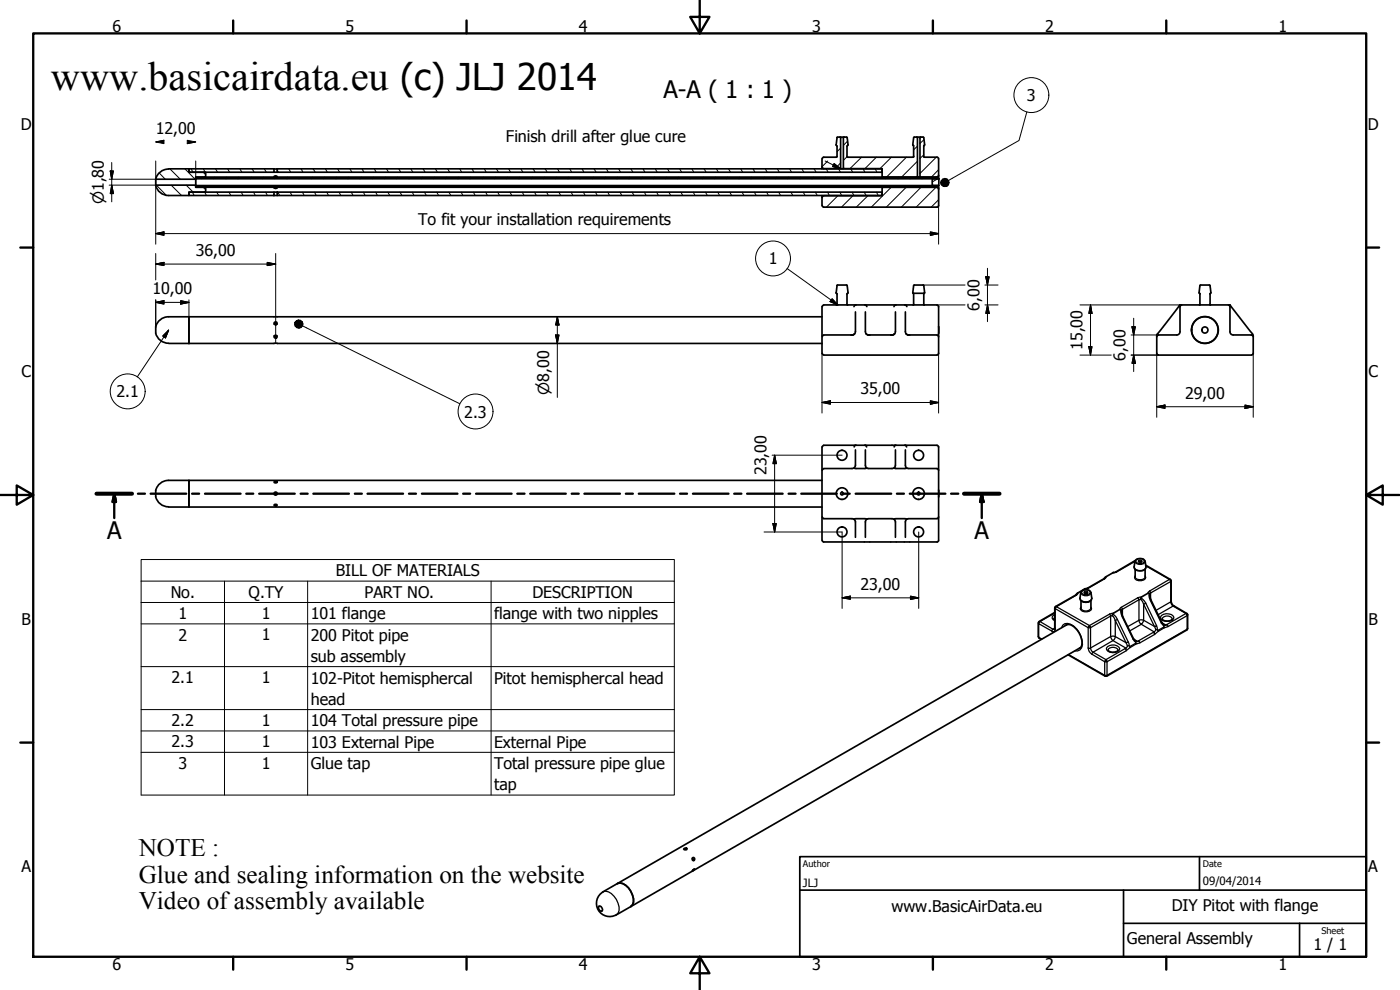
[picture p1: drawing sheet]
<svg xmlns="http://www.w3.org/2000/svg" width="420mm" height="297mm" viewBox="0 0 420 297" stroke-linecap="round" stroke-linejoin="round" font-family="sans-serif">
<!-- layer: Visibile (ISO) -->
<g fill="none" stroke="#000" stroke-width=".51">
<path d="M46.7 55.6a4 4 0 0 0 3.9 3.1M46.7 53.8v1.7h12v.7h3v1.4h-5v1.1h-6.1M50.6 50.7a4 4 0 0 0-3.9 3.1M50.6 50.7h6.1v1h5v1.4h-3v.7h-12M56.7 50.7h25.5v1h-25.5zM56.7 57.6h25.5v1.1h-25.5zM58.7 55.7h223v.5h-223zM58.7 53.1h223v.5h-223zM58.7 53.8v1.7M82.2 57.6h1M82.2 58.7h1M82.2 50.7h1"/>
<path d="M82.2 51.7h1M82.2 56.2l.5 .4 .5-.4M82.2 53.1l.5-.3 .5 .3M82.3 52.9l.4 .2 .4-.2M82.3 56.4a.46 .46 0 0 1 .4-.2 .46 .46 0 0 1 .4 .2M83.2 50.7h181.5v1h-181.5zM83.2 57.6h181.5v1.1h-181.5zM246.7 47.7v3M246.7 58.7v2.9M250.9 43.4l.3 .5v3.1l-.2 .2M251 47.2h-3.8l-.4 .4M251.2 41.3l-.2 2.1"/>
<path d="M251.4 41.1l-.3 .2M251.4 41.1h2.6l.3 .2 .2 2.1-.3 .5v3l.2 .3M252.1 41.1l.2 .3M252.3 41.4v9.2h-5.1l-.4-.5M252.3 50.6h.8M253.1 41.4v9.2h11.6v2.5h10.6v-11.7M253.3 41.1l-.2 .3M275.1 41.1l.2 .3M275.3 53.1h.4M275.8 53.1h.3M276.1 41.4v11.7h5.1M276.3 41.1l-.2 .3"/>
<path d="M277 41.1l.2 .2 .3 2.1-.3 .3v3.3M277.1 41.1h-2.7l-.2 .2-.3 2.1 .3 .3v3.4l-.2 .1h-19.6M277.2 46.9l.2 .3M277.4 47.2h3.8l.4 .2 .1 5.7M279.8 53.6h1.9v2.1h-1.9zM281.2 56.2l.5 .5M281.2 56.2h-16.5v2.5h-17.5l-.4 .5M281.7 56.2v5.5l-.5 .5h-34l-.4-.5M281.7 52.6l-.5 .5M46.7 98.1a3.9 3.9 0 0 0 3.9 4.9M50.6 95a4 4 0 0 0-3.9 3.1M50.6 95h196.1"/>
<path d="M56.7 95v8M82.3 97.3l.4-.2 .4 .2M82.4 96.7h.7v.6h-.7zM246.7 92v14M247.2 91.5h9.7M247.2 91.6l-.4 .4M250.9 87.8l.1 .2M251.1 88l.1 .2M251.2 88.2v3.1l-.2 .3M251.2 85.7l-.2 2.1M251.4 85.5l-.3 .2M251.4 85.5l2.8 .1 .3 2.2-.1 .2"/>
<path d="M254.2 88.2v3.1l.2 .3M254.3 88l-.1 .2M256.7 93.6v6.3l-.6 .5-.8 .1M256.9 91.5l-.4 .1-.2 .4M256.9 91.5h2.7M259.6 91.5h9.3M259.6 91.5l.4 .1 .2 .4M259.7 93.6v5.9l.4 .8M268.7 93.6v5.9l-.3 .8-.5 .2-7.7-.1M268.9 91.5l-.4 .1-.2 .4M268.9 91.5h2.7M271.6 91.5h9.6"/>
<path d="M271.6 91.5l.4 .1 .2 .4M271.7 93.6v5.9l.4 .8M274.1 88h3.2M274.2 88l.1 3.3-.3 .3M277 85.5l.2 .2 .3 2.1-.2 .3M277.1 85.5l-2.8 .1-.4 2.2 .3 .3M277.2 91.3l.2 .3M277.2 88v3.3M281.2 91.6l.5 .4M281.7 92v14l-.5 .5M281.7 98v2M354 91.6h15.2"/>
<path d="M354 91.6l-6.8 8.8v5.6l.4 .5M354 91.6l-.1 .4M354.1 92v7.5a.99 .99 0 0 1-1 1l-5.5 .1-.4 .4M354.6 91.6l-.5 .4M360 88l.2 .2M360.1 88.2l.1 3.1-.3 .3M360.3 85.5h2.7M360.3 85.5l-.2 .2-.2 2.1 .1 .2M362.9 85.5l.3 .2 .2 2.1-.1 .2M363.1 91.3l.2 .3M363.2 88.2v3.1M363.2 88l-.1 .2"/>
<path d="M368.6 91.6l.5 .4M369.1 92v7.5a.99 .99 0 0 0 1 1h5.6l.4 .5M369.2 91.6l6.8 8.8M369.2 91.6l.1 .4M50.6 103h196.1M82.3 100.8l.4 .2 .4-.2M82.4 100.7h.7v.6h-.7zM246.8 106l.4 .5M247.2 106.5h34M255.7 100.5h-8.5l-.4 .5M272.2 100.4l9 .1 .5 .5M347.6 100.3l-.4 .1"/>
<path d="M347.6 106.5h28M376.1 100.7v5.3l-.5 .5M246.7 134.1v28M256.7 135v4.6l-.4 .8 .6 .2 3.3-.2-.5-.8v-4.6M256.9 133.6h-9.7l-.4 .5M256.9 133.6l-.4 .1-.2 .4M256.9 133.6h2.7M259.6 133.6l.5 .5M259.6 133.6h12M268.7 135v4.6l-.4 .8 .6 .2 3.3-.2-.5-.8v-4.6M268.9 133.6l-.4 .1-.1 .4M271.6 133.6h9.6l.5 .5"/>
<path d="M271.6 133.6l.5 .5M281.7 134.1v28l-.2 .4-34.3 .1-.4-.5M50.6 144.1a4 4 0 0 0-4 4 4 4 0 0 0 4 4M50.6 144.1h6.1v8h-6.1M82.4 151.4h.7l.1 .2-.1 .2h-.7zM82.4 144.4h.7l.1 .2-.1 .2h-.7zM82.4 147.8h.7v.6h-.7zM246.7 144.1h-190v8h190M246.8 155.1l.4 .5M247.2 155.6h8.5l.5 .2M256.2 140.4l-.5 .2h-8.5l-.4 .5M260.1 140.4l.6 .2h7l.5-.2"/>
<path d="M260.1 155.8l.6-.2h7l.5 .2M260.2 155.8h-3.9l.4 .8v4.6M260.2 155.8l-.5 .8v4.6M272.2 140.4l.5 .2h8.5l.5 .5M272.2 155.8h-3.9l.4 .8v4.6M272.2 155.8l-.5 .8v4.6M281.2 155.6h-8.5l-.5 .2M281.7 147.1v2M281.7 155.1l-.5 .5M324.4 177.8l-.3 1.7M325.4 176.8l-1.9 1.1M327.4 177.8l.3 1.7"/>
<path d="M333.9 171.9l-1.9 1.1M340.6 168.4l-.2 1.7M340.7 170.8v2.3M343.7 170.8v2.3M343.7 168.4l.2 1.7M344.6 178l-2 1.1M320.3 187.4l-135 77.7a2.97 2.97 0 0 1 3.3 1.3 5.4 5.4 0 0 1 1.2 5.1l-.5 .5 135-77.7M324.4 180.2v2.3M327.4 180.2v2.3M336 182.9l-1.9 1.1M205.4 254.6l.7-.1 .1 .2a.64 .64 0 0 1-1 0zM207.8 257.5v.5"/>
<path d="M208 257.3l.5 .2v.4l-.5 .3-.2-.3zM208 261l.5-.3-.7 .7z"/>
<circle cx="361.6" cy="99" r="4"/>
<circle cx="361.6" cy="99" r=".92"/>
<circle cx="252.7" cy="136.6" r="1.49"/>
<circle cx="275.7" cy="136.6" r="1.49"/>
<circle cx="252.7" cy="159.6" r="1.49"/>
<circle cx="252.7" cy="148.1" r="1.75"/>
<circle cx="252.7" cy="148.1" r=".41"/>
<circle cx="275.7" cy="159.6" r="1.49"/>
<circle cx="275.7" cy="148.1" r="1.75"/>
<circle cx="275.7" cy="148.1" r=".41"/>
</g>
<g fill="#000">
<circle cx="264.7" cy="53.1" r=".25"/>
<circle cx="264.7" cy="56.2" r=".25"/>
<circle cx="260.7" cy="100.5" r=".25"/>
<circle cx="272.7" cy="100.5" r=".25"/>
<circle cx="375.6" cy="100.5" r=".25"/>
</g>
<!-- layer: Visibile sottile (ISO) -->
<g fill="none" stroke="#000" stroke-width=".38">
<path d="M322.8 178.5h.3M323.1 178.5l-6 3.5 9.9 5.7 6-3.4M323.5 177.9l-.4 .6M324.1 179.5a1.97 1.97 0 0 0 1.8 1.1 1.97 1.97 0 0 0 1.8-1.1M324.4 177.8a1.67 1.67 0 0 0 1.5 1 1.67 1.67 0 0 0 1.5-1M324.9 177.2a1.43 1.43 0 0 1 2.3 .7 1.74 1.74 0 0 1-2.6 0zM325.4 177.5l.5-.2 .6 .4a.73 .73 0 0 1-1.2 0zM325.5 177.8l.4-.1 .4 .1M326.3 176.5h.3M326.6 176.5l-1.2 .3M331.3 173.7h.2M331.5 173.7l-4.9 2.8"/>
<path d="M332 173l-.5 .7M334.8 171.6h.3M335.1 171.6l-1.2 .3M340.4 170.1a1.67 1.67 0 0 0 2.2 1.1l1.2-.6 .1-.5M340.6 168.4a1.67 1.67 0 0 0 1.5 1 1.67 1.67 0 0 0 1.6-1M340.6 168.5l-5.5 3.1M340.7 173.1a1.72 1.72 0 0 0 3 0M340.7 172.8l-.2 .4a1.86 1.86 0 0 0 1.7 1.1 1.86 1.86 0 0 0 1.7-1.1l-.2-.4M340.9 168.1a1.77 1.77 0 0 1 2.5 0v.4a1.62 1.62 0 0 1-2.5 0zM341.4 179.4l.4 .5M341.4 179.4l-4.9 2.8M341.6 168.3l.5-.3 .7 .3-.7 .4z"/>
<path d="M341.8 168.5l.3-.2 .5 .2M341.8 179.9l.5-.1 .9 1.5M341.8 179.9l-4.9 2.9M341.8 179.9v6.2M342.4 179.4l1.5 1.6M342.6 179.1l-1.2 .3M343.9 169.8l7.1 4-6 3.5M344.9 178v1.4l.3 .8 .2-.1M345 177.3l-.4 .7M345 177.3l.3 .6M345.3 177.9l6-3.4v6.1M345.3 177.9l-.2 .6"/>
<path d="M345.3 177.9v1.9M351.2 173.8h-.2l.3 .7 .2-.2M311.6 191l.2 .4M311.8 186.5h.3l-.4 .6-.1-.2M315.7 189.3l-4-2.2v4.1l1 .6M316.5 188.8h-.5l-.3 .5M316.5 184.4l-.7 .7 .2 .8 .5 .3M316.5 185.2l-.3 .5M316.5 183.9l-4.4 2.6 3.9 2.3 .5-.3M316.5 188.5l.2 .3M316.7 188.8v-6.2l9.9 5.7v6.1M316.7 188.8l-.3 .7-.7-.2"/>
<path d="M316.8 182h.3l-.4 .6-.2-.2M318.6 188.3a1.75 1.75 0 0 1 2.7-1 6.5 6.5 0 0 1 3.3 7.1l-.5 .6-.7 .3h-.8M320 187.5l-.3 .2M324 194.5l-.3 .1M324.4 182.2l-.2 .4a1.98 1.98 0 0 0 3.4 0l-.2-.4M324.4 182.5a1.72 1.72 0 0 0 3 0M324.7 180.4a2.2 2.2 0 0 0 2.5 0M326.6 194.4a2.23 2.23 0 0 0 1.1 1.9M326.6 194.4h.7l.4 1 .3 .3M326.7 187.9l.3-.2 .3 .6h-.7zM327.7 196.3l3.8 2.3v4l-10.8-6.2M328 195.7l-.3 .6"/>
<path d="M331.9 197.9l.3 .7h-.7zM332.4 194a2.49 2.49 0 0 1 3.6 .6 2.32 2.32 0 0 1-3.9 .3l-.1-.4zM332.5 195.1a1.72 1.72 0 0 1 3 0M333 184.3l.3 .5M333.3 184.8l.5-.1 .9 1.5M333.3 191h1.4l-.1 .4-.6 .8zM333.3 184.8l-6 3.5v6.1l6-3.4M333.3 184.8v6.2M333.9 184.3l.6 .3 .8 1.3M334.1 184l-1.1 .3M334.7 186.2l3.2 6.6-3.2-1.8zM335.3 185.9l-.6 .3"/>
<path d="M335.3 185.9l3.3 6.7M336.4 182.9l.1 1.4 .3 .8 .1-.1M336.5 182.2l-.5 .7M336.5 182.2l.4 .6M336.8 185.1l3.2 6.7M336.9 182.8l-.4 .6M336.9 182.8v1.9M337.6 194.6l-5.7 3.3-3.9-2.2M337.9 194.5l.4-.7 .8 .2 .1 .3-1.2 .9-.4-.6M337.9 194.5l-3.9-2.3-6 3.5M337.9 194.5l-.3 .1M338 195.2l-5.8 3.4"/>
<path d="M338.3 193.8l-.4-1 .7-.2 .3 1.2M339.1 189.3l3.4-2 3.9 2.3M340 191.8l.8 .9M340.2 191.6l-.2 .2M340.2 191.8l1.2 .7M340.8 192.4v.3M340.8 193l-1.7 1M340.9 192.5l.8-.2 .4 .6-1.2 .4-.1-.6M340.9 193.3l-1.7 1M341.8 186.1h1.4M341.8 186.1l.3 .9 .4 .3 .7-1.2M341.8 186.1l-3.3 1.9"/>
<path d="M343.2 181.3l3.3 6.6-3.3-1.8M343.2 181.3v4.8M343.9 181l-.7 .3M343.9 181l3.2 6.7M345.2 180.2l3.3 6.7M346.1 189.7l-4.4 2.6M346.5 190.4l-4.4 2.5M346.8 188.9h.5l.4 .5-1.2 1-.4-.7zM346.8 188.9l-.3-1 .6-.2 .2 1.2M347.5 184.5l4.5-2.7 3.9 2.3-5.7 3.3M348.5 186.9l.7 .9M348.6 184.6a2.62 2.62 0 0 1 3.7 .6 1.7 1.7 0 0 1-2.1 1.2 1.51 1.51 0 0 1-1.9-1.3z"/>
<path d="M348.7 186.7l-.2 .2M348.7 186.9l1.2 .7M348.8 185.7a1.67 1.67 0 0 1 1.5-.9 1.67 1.67 0 0 1 1.5 .9M349.2 187.5v.3M349.3 188.1l-1.7 1M349.4 187.6h.5M349.4 188.4l-1.7 1M350.2 187.4l.3 .6-1.1 .4-.2-.6M350.2 187.4l-.3 .2M351.3 180.6a1.1 1.1 0 0 0 1 1.2M351.3 180.6l-4.3 2.5M351.5 180.4l-.2 .2"/>
<path d="M356.2 184.1h-.3l.4 .6M356.3 184.7v4.1l-24.1 13.8v-4M356.3 184.7l-5.8 3.3M356.4 188.6l-.2 .4M356.4 184.5l-.1 .2M331.7 202.9l-.2-.3h.7v.3M181 267.6a2.9 2.9 0 0 1 3.3 1.3 5.2 5.2 0 0 1 1.2 5.1l-.5 .5"/>
</g>
<g fill="none" stroke="#000" stroke-width=".51">
<path d="M323.5 177.9l-.7 .6-6.1 3.6-.2 6.7M324.1 179.5a1.91 1.91 0 0 0 1.8 1.2 1.91 1.91 0 0 0 1.8-1.2M324.4 177.8a1.75 1.75 0 0 1 3 0M325.5 177.8l.4 .2 .4-.2M332 173l-.7 .7-5 2.8-.9 .3M340.4 170.1a1.91 1.91 0 0 0 1.7 1.2 1.91 1.91 0 0 0 1.8-1.2M340.6 168.4a1.82 1.82 0 0 1 3.1 0M340.7 168.2l-5.9 3.4-.9 .3M341.8 168.5h.8M342.6 179.1l-.3 .7M343.9 169.6l7.5 4.4 .1 6.4 .2 .8 .3 .4 4.2 2.5 .2 .4M344.6 178l.5 .2"/>
<path d="M345.1 178.5l.3 1.6 3.3 6.6 .7 .9M311.6 186.9v4.1M311.7 191l.2 .4M311.8 191.4l.7 .4M311.9 186.5l-.2 .4M316.2 185.7l.3 .3M316.5 183.8l-4.7 2.7M320 187.5l.3-.1a4.7 4.7 0 0 1 4.2 4l.2 .7a2.3 2.3 0 0 1-.7 2.4M320.5 196.5l11.2 6.4M332.5 195.1a2.07 2.07 0 0 0 3 0M334.1 184l-.3 .7M336 182.9l.5 .2"/>
<path d="M336.5 183.4l.4 1.6 3.3 6.6 .7 .9M348.8 185.7a2.07 2.07 0 0 0 3 0M356.4 184.5v4l-.2 .5-24 13.9M331.6 202.8h.5M179.7 271.9l.3-.1a1.19 1.19 0 0 1 .7 1.6 .97 .97 0 0 1-1-.4 .97 .97 0 0 1 0-1.1zM181 267.6l4.3-2.5a2.97 2.97 0 0 1 3.3 1.3 5.4 5.4 0 0 1 1.2 5.1l-.5 .5-4.3 2.5M181 267.6a4 4 0 0 0-1.5 5.4 4 4 0 0 0 5.5 1.5"/>
</g>
<g fill="#000">
<circle cx="340.9" cy="192.5" r=".25"/>
<circle cx="349.4" cy="187.6" r=".25"/>
</g>
<!-- layer: Linea di sezione (ISO) -->
<g fill="none" stroke="#000" stroke-width=".7">
<path d="M29 148.1h10.6M34.3 148.1l.5 2.5h-1zM34.3 148.1v7.3M41.4 148.1h2.1M45.2 148.1h10.7M57.7 148.1h2.1M61.5 148.1h10.7M73.9 148.1h2.1M77.8 148.1h10.7M90.2 148.1h2.1M94 148.1h10.7M106.5 148.1h2.1"/>
<path d="M110.3 148.1h10.7M122.7 148.1h2.1M126.6 148.1h10.7M139 148.1h2.1M142.9 148.1h10.6M155.3 148.1h2.1M159.1 148.1h10.7M171.6 148.1h2.1M175.4 148.1h10.7M187.8 148.1h2.1M191.7 148.1h10.7M204.1 148.1h2.1"/>
<path d="M208 148.1h10.6M220.3 148.1h2.2M224.2 148.1h10.7M236.7 148.1h2.1M240.5 148.1h10.6M252.9 148.1h2.1M256.8 148.1h10.7M269.2 148.1h2.1M273 148.1h10.7M285.4 148.1h2.2M289.3 148.1h10.7M294.6 148.1l.5 2.5h-1z"/>
<path d="M294.6 148.1v7.3"/>
</g>
<path d="M29 148.1h10.6M289.3 148.1h10.7" fill="none" stroke="#000" stroke-width="1.2"/>
<path d="M34.3 148.1l.5 2.5zM34.3 148.1l.5 2.5h-1zM294.6 148.1l.5 2.5zM294.6 148.1l.5 2.5h-1z" fill="#000" stroke="#000" stroke-width=".7"/>
<!-- layer: Simbolo (ISO) -->
<g fill="none" stroke="#000" stroke-width=".3">
<path d="M308.2 33.6l-2.4 8.5-21.1 12.1M247.6 48.3l4.7 2.3M250.3 49.1l2 1.5-2.4-.6zM50.6 99l-9.4 14.1M90.8 97.8l47.2 23.3M236.2 80.6l15.3 10.9M249.7 89.6l1.8 1.9-2.4-1zM48.8 100.8l1.8-1.8-.9 2.4zM42.4 174.4v-6.5h160v6.5M42.4 174.4h160v6.4M42.4 174.4v64.2h160v-57.8M67.4 174.4v64.2"/>
<path d="M92.3 174.4v64.2M147.4 174.4v64.2M42.4 180.8h160M42.4 187.2h160M42.4 200h160M42.4 212.9h160M42.4 219.3h160M42.4 225.7h160"/>
<circle cx="309.5" cy="28.5" r="5.2"/>
<circle cx="232" cy="77.6" r="5.2"/>
<circle cx="38.3" cy="117.4" r="5.2"/>
<circle cx="142.7" cy="123.5" r="5.2"/>
</g>
<!-- layer: Bordo (ISO) -->
<g fill="none" stroke="#000" stroke-width=".7">
<path d="M10 10h400v277.1h-400zM70 6.1v3.9M140 6.1v3.9M210 0v10l-2.9-4.9h5.8l-2.9 4.9M280 6.1v3.9M350 6.1v3.9M6.1 74.3h3.9M410 74.3h3.9M0 148.5h10l-5-2.8v5.7l5-2.9M410 148.5l5 2.9v-5.7l-5 2.8h10M6.1 222.8h3.9M410 222.8h3.9"/>
<path d="M70 287.1v3.8M140 287.1v3.8M210 287.1l2.9 4.9h-5.8l2.9-4.9v9.9M280 287.1v3.8M350 287.1v3.8"/>
</g>
<!-- layer: Titolo (ISO) -->
<path d="M240 257h170v30.1h-170zM360 257v10.1M240 267.1h170M337.2 277h72.8M337.2 267.1v20M390 277v10.1" fill="none" stroke="#000" stroke-width=".51"/>
<!-- layer: Tratteggio (ISO) -->
<g fill="none" stroke="#000" stroke-width=".3">
<path d="M46.9 55.5l3 3.1M47.8 51.9l1.8 1.9M51 50.7l3.1 3.1M51.4 55.5l3.1 3.2M55.5 50.7l3 3.1M55.9 55.5l2.1 2.1M57.3 50.7l.6 1M57.7 57.6l.6 1.1M59.3 55.7l-.3 .5M60.7 53.1l-.2 .5M61 56.2l.7 .7M61 51.7l.7 .7"/>
<path d="M61 50.7l.6 1M61.4 57.6l.6 1.1M62.9 55.7l-.2 .5M64.4 53.1l-.3 .5M64.7 50.7l.6 1M65 57.6l.7 1.1M66.6 55.7l-.3 .5M68.1 53.1l-.3 .5M68.3 50.7l.6 1M68.7 57.6l.6 1.1M70.3 55.7l-.3 .5M71.7 53.1l-.3 .5"/>
<path d="M72 50.7l.6 1M72.4 57.6l.6 1.1M73.9 55.7l-.2 .5M75.4 53.1l-.3 .5M75.7 50.7l.6 1M76.1 57.6l.5 1.1M77.6 55.7l-.3 .5M79.1 53.1l-.4 .5M79.3 50.7l.6 1M79.7 57.6l.6 1.1M81.3 55.7l-.3 .5M82.7 53.1l-.3 .5"/>
<path d="M83.2 51l.4 .7M83.4 57.6l.5 1.1M85 55.7l-.4 .5M86.4 53.1l-.3 .5M86.7 50.7l.5 1M87.1 57.6l.5 1.1M88.6 55.7l-.3 .5M90 53.1l-.2 .5M90.4 50.7l.5 1M90.7 57.6l.6 1.1M92.3 55.7l-.3 .5M93.7 53.1l-.3 .5"/>
<path d="M94 50.7l.6 1M94.4 57.6l.5 1.1M95.9 55.7l-.3 .5M97.4 53.1l-.3 .5M97.7 50.7l.5 1M98 57.6l.6 1.1M99.6 55.7l-.3 .5M101 53.1l-.2 .5M101.3 50.7l.6 1M101.7 57.6l.6 1.1M103.3 55.7l-.3 .5M104.7 53.1l-.2 .5"/>
<path d="M105 50.7l.6 1M105.4 57.6l.6 1.1M106.9 55.7l-.2 .5M108.4 53.1l-.3 .5M108.6 50.7l.6 1M109 57.6l.6 1.1M110.6 55.7l-.3 .5M112.1 53.1l-.3 .5M112.3 50.7l.6 1M112.7 57.6l.6 1.1M114.3 55.7l-.3 .5M115.7 53.1l-.3 .5"/>
<path d="M116 50.7l.6 1M116.4 57.6l.6 1.1M117.9 55.7l-.2 .5M119.4 53.1l-.3 .5M119.7 50.7l.6 1M120 57.6l.6 1.1M121.6 55.7l-.3 .5M123.1 53.1l-.4 .5M123.3 50.7l.6 1M123.7 57.6l.6 1.1M125.3 55.7l-.3 .5M126.7 53.1l-.3 .5"/>
<path d="M127 50.7l.6 1M127.4 57.6l.6 1.1M129 55.7l-.3 .5M130.4 53.1l-.3 .5M130.7 50.7l.6 1M131.1 57.6l.5 1.1M132.6 55.7l-.3 .5M134 53.1l-.3 .5M134.4 50.7l.5 1M134.7 57.6l.6 1.1M136.3 55.7l-.3 .5M137.7 53.1l-.3 .5"/>
<path d="M138 50.7l.6 1M138.4 57.6l.5 1.1M140 55.7l-.4 .5M141.4 53.1l-.3 .5M141.7 50.7l.5 1M142 57.6l.6 1.1M143.6 55.7l-.3 .5M145 53.1l-.2 .5M145.4 50.7l.5 1M145.7 57.6l.6 1.1M147.3 55.7l-.3 .5M148.7 53.1l-.3 .5"/>
<path d="M149 50.7l.6 1M149.4 57.6l.5 1.1M150.9 55.7l-.3 .5M152.4 53.1l-.3 .5M152.7 50.7l.5 1M153 57.6l.6 1.1M154.6 55.7l-.3 .5M156 53.1l-.2 .5M156.3 50.7l.6 1M156.7 57.6l.6 1.1M158.2 55.7l-.2 .5M159.7 53.1l-.3 .5"/>
<path d="M160 50.7l.6 1M160.4 57.6l.6 1.1M161.9 55.7l-.2 .5M163.4 53.1l-.3 .5M163.6 50.7l.6 1M164 57.6l.6 1.1M165.6 55.7l-.3 .5M167.1 53.1l-.3 .5M167.3 50.7l.6 1M167.7 57.6l.6 1.1M169.3 55.7l-.3 .5M170.7 53.1l-.3 .5"/>
<path d="M171 50.7l.6 1M171.4 57.6l.6 1.1M172.9 55.7l-.2 .5M174.4 53.1l-.3 .5M174.7 50.7l.6 1M175.1 57.6l.5 1.1M176.6 55.7l-.3 .5M178.1 53.1l-.4 .5M178.3 50.7l.6 1M178.7 57.6l.6 1.1M180.3 55.7l-.3 .5M181.7 53.1l-.3 .5"/>
<path d="M182 50.7l.6 1M182.4 57.6l.5 1.1M184 55.7l-.4 .5M185.4 53.1l-.3 .5M185.7 50.7l.5 1M186.1 57.6l.5 1.1M187.6 55.7l-.3 .5M189 53.1l-.3 .5M189.4 50.7l.5 1M189.7 57.6l.6 1.1M191.3 55.7l-.4 .5M192.7 53.1l-.3 .5"/>
<path d="M193 50.7l.5 1M193.4 57.6l.5 1.1M194.9 55.7l-.3 .5M196.3 53.1l-.2 .5M196.7 50.7l.5 1M197 57.6l.6 1.1M198.6 55.7l-.3 .5M200 53.1l-.2 .5M200.3 50.7l.6 1M200.7 57.6l.6 1.1M202.2 55.7l-.2 .5M203.7 53.1l-.3 .5"/>
<path d="M204 50.7l.6 1M204.3 57.6l.6 1.1M205.9 55.7l-.3 .5M207.4 53.1l-.3 .5M207.6 50.7l.6 1M208 57.6l.6 1.1M209.6 55.7l-.3 .5M211 53.1l-.2 .5M211.3 50.7l.6 1M211.7 57.6l.6 1.1M213.2 55.7l-.2 .5M214.7 53.1l-.3 .5"/>
<path d="M215 50.7l.6 1M215.4 57.6l.6 1.1M216.9 55.7l-.2 .5M218.4 53.1l-.3 .5M218.6 50.7l.7 1M219 57.6l.6 1.1M220.6 55.7l-.3 .5M222.1 53.1l-.4 .5M222.3 50.7l.6 1M222.7 57.6l.6 1.1M224.3 55.7l-.3 .5M225.7 53.1l-.3 .5"/>
<path d="M226 50.7l.6 1M226.4 57.6l.5 1.1M227.9 55.7l-.3 .5M229.4 53.1l-.3 .5M229.7 50.7l.6 1M230.1 57.6l.5 1.1M231.6 55.7l-.3 .5M233 53.1l-.3 .5M233.3 50.7l.6 1M233.7 57.6l.6 1.1M235.3 55.7l-.4 .5M236.7 53.1l-.3 .5"/>
<path d="M237 50.7l.6 1M237.4 57.6l.5 1.1M239 55.7l-.4 .5M240.3 53.1l-.2 .5M240.7 50.7l.5 1M241 57.6l.6 1.1M242.6 55.7l-.3 .5M244 53.1l-.3 .5M244.3 50.7l.6 1M244.7 57.6l.6 1.1M246.3 55.7l-.4 .5M247.7 53.1l-.3 .5"/>
<path d="M248 50.7l.5 1M248.3 57.6l.6 1.1M248.4 48.3l-1.7 1.7M249.9 55.7l-.3 .5M251.3 53.1l-.2 .5M251.5 58.7l-3.5 3.5M251.7 50.7l.5 1M252 57.6l.6 1.1M252.3 44.4l-1.1 1.1M252.3 48.9l-1.7 1.7M253.6 55.7l-.3 .5M254.3 47l-1.2 1.1"/>
<path d="M254.4 42.3l-1.3 1.3M255 53.1l-.2 .5M255.3 50.7l.6 1M255.7 57.6l.6 1.1M256 58.7l-3.5 3.5M257.2 55.7l-.2 .5M258.6 47.2l-3.5 3.4M258.7 53.1l-.3 .5M259 50.7l.6 1M259.3 57.6l.7 1.1M260.5 58.7l-3.5 3.5M260.9 55.7l-.3 .5"/>
<path d="M262.4 53.1l-.3 .5M262.6 50.7l.6 1M263 47.2l-3.4 3.4M263 57.6l.6 1.1M264.6 55.7l-.3 .5M266 53.1l-.3 .5M267.5 56.2l-6 6M267.5 47.2l-3.4 3.4M268.2 55.7l-.2 .5M269.7 53.1l-.3 .5M271.9 55.7l-.2 .5M272 56.2l-6 6"/>
<path d="M272 47.2l-5.9 5.9M273.4 53.1l-.4 .5M275.3 52.8l-.3 .3M275.3 48.4l-4.7 4.7M275.3 43.9l-1.1 1M275.6 55.7l-.3 .5M276.4 56.2l-5.9 6M277.1 53.1l-.4 .5M277.2 46.5l-1.1 1M277.3 41.9l-1.2 1.1M279.3 55.7l-.3 .5M280.7 53.1l-.3 .5"/>
<path d="M280.9 56.2l-5.9 6M281 47.2l-4.9 4.9M281.4 53.6l-1.6 1M281.7 59.9l-2.2 2.3M281.7 50.9l-2.2 2.2"/>
</g>
<!-- layer: Simbolo (ISO) -->
<g fill="#000" stroke="#000" stroke-width=".3">
<path d="M249.9 50l2.4 .6zM250.3 49.1l2 1.5-2.4-.6zM282.5 55.4l1.1 .6-.6-.1zM282.5 55.4l1.7 .5-.6 .1zM282.5 55.4h2.2l-.5 .5zM282.5 55.4l2.4-.6-.2 .6zM282.5 55.4l2.2-1.2 .2 .6zM282.5 55.4l1.7-1.7 .5 .5zM283.6 53.5l.6 .2-1.7 1.7zM283 53.7l.6-.2-1.1 1.9zM282.5 54.2l.5-.5-.5 1.7zM282.5 54.2v1.2l-.2-.7z"/>
<path d="M282.3 54.7l.2 .7zM88.6 96.7v1.3l-.1-.7zM88.6 96.7l.6 1.6-.6-.3zM88.6 96.7l1.2 1.8-.6-.2zM88.6 96.7l1.8 1.6-.6 .2zM88.6 96.7l2.2 1.1-.4 .5zM88.6 96.7l2.3 .5-.1 .6zM88.6 96.7l2.1-.1 .2 .6zM88.6 96.7l1.6-.6 .5 .5zM88.6 96.7l1-.7 .6 .1zM89 96.2l.6-.2-1 .7zM89 96.2l-.4 .5z"/>
<path d="M249.1 90.5l2.4 1zM249.7 89.6l1.8 1.9-2.4-1zM50.6 99l-.9 2.4zM48.8 100.8l1.8-1.8-.9 2.4z"/>
</g>
<!-- layer: Quota (ISO) -->
<g fill="none" stroke="#000" stroke-width=".3">
<path d="M32.8 53.8h13.9M32.8 55.5h13.9M33.1 51.3h.9l-.5 2.5zM33.5 55.5l.5 2.6h-.9zM33.5 48.8v11.8M46.7 48.3v25M58.7 48.3v7.9M281.7 56.7v16.6M46.7 79.2l2.5-.5v1zM46.7 70.1l2.5-.5v1zM46.7 79.2h36M46.7 76.1v7.9"/>
<path d="M46.7 70.1h235M80.2 78.7l2.5 .5-2.5 .5zM82.7 76.1v26.9M279.2 69.6l2.5 .5-2.5 .5zM46.7 90.7l2.5-.5v1zM46.7 90v8.1M46.7 90.7h10M54.2 90.2l2.5 .5-2.5 .5zM56.7 90v5M167.3 95l.5 2.5h-1zM167.3 95v24.2M277.1 85.5h12.5"/>
<path d="M281.2 91.5h8.4M295.6 91.5h3.9M295.6 85.5h3.9M295.8 83h1.1l-.5 2.5zM296.4 91.5l.5 2.5h-1.1zM296.4 80.5v16M324.1 91.5h30.5M327.3 91.5l.4 2.5h-.9zM327.3 91.5v15M339.7 98h1l-.5 2.5zM340.2 95.5v16M166.8 100.5h1l-.5 2.5z"/>
<path d="M246.7 106v17.9M281.7 106v17.9M324.1 106.5h9.4M326.8 104h.9l-.4 2.5zM339.5 106.5h8.1M339.5 100.5h8.1M340.2 106.5l.5 2.5h-1zM347.2 106v19.2M376.1 106v19.2M231.7 136.6h21M232.5 136.6l.5 2.5h-1zM232.5 136.6v23"/>
<path d="M246.7 120.8l2.5-.5v1zM246.7 120.8h35M279.2 120.3l2.5 .5-2.5 .5zM347.2 122l2.4-.5v1zM347.2 122h28.9M373.6 121.5l2.5 .5-2.5 .5zM229.3 159.6h23.4v22.9M232 157.1h1l-.5 2.5zM275.7 159.6v22.9M252.7 179.4l2.5-.5v.9zM252.7 179.4h23M273.2 178.9l2.5 .5-2.5 .4z"/>
</g>
<g fill="#000" stroke="#000" stroke-width=".3">
<path d="M33.1 51.3l.4 2.5zM33.1 51.3h.9l-.5 2.5zM33.5 55.5l.5 2.6zM33.5 55.5l.5 2.6h-.9zM46.7 42.6l2.5-.5zM46.7 42.6l2.5-.5v1zM56.2 43.1l2.5-.5zM56.2 42.1l2.5 .5-2.5 .5zM46.7 79.2l2.5-.5zM46.7 79.2l2.5-.5v1zM46.7 70.1l2.5-.5zM46.7 70.1l2.5-.5v1z"/>
<path d="M80.2 79.7l2.5-.5zM80.2 78.7l2.5 .5-2.5 .5zM279.2 70.6l2.5-.5zM279.2 69.6l2.5 .5-2.5 .5zM46.7 90.7l2.5-.5zM46.7 90.7l2.5-.5v1zM54.2 91.2l2.5-.5zM54.2 90.2l2.5 .5-2.5 .5zM167.3 95l.5 2.5zM167.3 95l.5 2.5h-1zM295.8 83l.6 2.5zM295.8 83h1.1l-.5 2.5z"/>
<path d="M296.4 91.5l.5 2.5zM296.4 91.5l.5 2.5h-1.1zM327.3 91.5l.4 2.5zM327.3 91.5l.4 2.5h-.9zM339.7 98l.5 2.5zM339.7 98h1l-.5 2.5zM166.8 100.5l.5 2.5zM166.8 100.5h1l-.5 2.5zM326.8 104l.5 2.5zM326.8 104h.9l-.4 2.5zM340.2 106.5l.5 2.5zM340.2 106.5l.5 2.5h-1z"/>
<path d="M232.5 136.6l.5 2.5zM232.5 136.6l.5 2.5h-1zM246.7 120.8l2.5-.5zM246.7 120.8l2.5-.5v1zM279.2 121.3l2.5-.5zM279.2 120.3l2.5 .5-2.5 .5zM347.2 122l2.4-.5zM347.2 122l2.4-.5v1zM373.6 122.5l2.5-.5zM373.6 121.5l2.5 .5-2.5 .5zM232 157.1l.5 2.5zM232 157.1h1l-.5 2.5z"/>
<path d="M252.7 179.4l2.5-.5zM252.7 179.4l2.5-.5v.9zM273.2 179.8l2.5-.4zM273.2 178.9l2.5 .5-2.5 .4z"/>
</g>
<text font-size="12.1" x="15.3" y="26.9">www.basicairdata.eu (c) JLJ 2014</text>
<g font-size="7.6">
<text x="41.7" y="257">NOTE :</text>
<text x="41.7" y="264.9">Glue and sealing information on the website</text>
<text x="41.7" y="272.8">Video ofassembly available</text>
</g>
<g font-size="7.2">
<text x="199.1" y="29.4">A-A ( 1 : 1 )</text>
<text x="32.1" y="161.8">A</text>
<text x="292.4" y="161.8">A</text>
</g>
<g font-size="4.8">
<text x="33.7" y="9.6">6</text>
<text x="103.7" y="9.6">5</text>
<text x="173.7" y="9.6">4</text>
<text x="243.7" y="9.6">3</text>
<text x="313.7" y="9.6">2</text>
<text x="383.7" y="9.6">1</text>
<text x="308.2" y="30.3">3</text>
<text x="6.2" y="38.9">D</text>
<text x="46.7" y="40.2">12,00</text>
<text x="410.5" y="38.9">D</text>
<text x="151.8" y="42.5">Finish drill after glue cure</text>
<text x="125.5" y="67.6">To fit your installation requirements</text>
<text x="58.7" y="76.8">36,00</text>
<text x="230.7" y="79.3">1</text>
<text x="45.7" y="88.3">10,00</text>
<text x="293.9" y="93.2" transform="rotate(-90 293.9 93.2)">6,00</text>
<text x="324.9" y="105" transform="rotate(-90 324.9 105)">15,00</text>
<text x="6.4" y="113.1">C</text>
<text x="337.8" y="108.2" transform="rotate(-90 337.8 108.2)">6,00</text>
<text x="410.7" y="113.1">C</text>
<text x="35" y="119.2">2.1</text>
<text x="258.3" y="118.3">35,00</text>
<text x="355.7" y="119.6">29,00</text>
<text x="139.3" y="125.3">2.3</text>
<text x="230.1" y="142.6" transform="rotate(-90 230.1 142.6)">23,00</text>
<text x="100.8" y="172.9">BILL OF MATERIALS</text>
<text x="51.2" y="179.3">No.</text>
<text x="74.6" y="179.3">Q.TY</text>
<text x="109.4" y="179.3">PART NO.</text>
<text x="159.8" y="179.3">DESCRIPTION</text>
<text x="258.3" y="177">23,00</text>
<text x="53.5" y="185.7">1</text>
<text x="78.5" y="185.7">1</text>
<text x="93.3" y="185.8">101 flange</text>
<text x="148.3" y="185.8">flange with two nipples</text>
<text x="6.4" y="187.4">B</text>
<text x="410.7" y="187.4">B</text>
<text x="53.5" y="192.2">2</text>
<text x="78.5" y="192.1">1</text>
<text x="93.3" y="192.2">200 Pitot pipe</text>
<text x="93.3" y="198.6">sub assembly</text>
<text x="51.5" y="205">2.1</text>
<text x="78.5" y="205">1</text>
<text x="93.3" y="205.1">102-Pitot hemisphercal</text>
<text x="148.3" y="205.1">Pitot hemisphercal head</text>
<text x="93.3" y="211.5">head</text>
<text x="51.5" y="217.9">2.2</text>
<text x="78.5" y="217.9">1</text>
<text x="93.3" y="217.9">104 Total pressure pipe</text>
<text x="51.5" y="224.3">2.3</text>
<text x="78.5" y="224.3">1</text>
<text x="93.3" y="224.3">103 External Pipe</text>
<text x="148.3" y="224.3">External Pipe</text>
<text x="53.5" y="230.7">3</text>
<text x="78.5" y="230.7">1</text>
<text x="93.3" y="230.7">Glue tap</text>
<text x="148.3" y="230.7">Total pressure pipe glue</text>
<text x="148.3" y="237.2">tap</text>
<text x="6.4" y="261.7">A</text>
<text x="410.7" y="261.7">A</text>
<text x="267.6" y="273.7">www.BasicAirData.eu</text>
<text x="351.7" y="273.4">DIY Pitot with flange</text>
<text x="338.2" y="283.4">General Assembly</text>
<text x="394.2" y="285">1 / 1</text>
<text x="33.7" y="290.9">6</text>
<text x="103.7" y="290.9">5</text>
<text x="173.7" y="290.9">4</text>
<text x="243.7" y="290.9">3</text>
<text x="313.7" y="290.9">2</text>
<text x="383.7" y="290.9">1</text>
</g>
<g font-size="4.6">
<text x="31.2" y="61.3" transform="rotate(-90 31.2 61.3)">⌀1,80</text>
<text x="164.8" y="118.5" transform="rotate(-90 164.8 118.5)">⌀8,00</text>
</g>
<g font-size="3.4">
<text x="241" y="266">JLJ</text>
<text x="361" y="265.5">09/04/2014</text>
</g>
<g font-size="2.7">
<text x="241" y="260.1">Author</text>
<text x="361" y="260">Date</text>
<text x="396.6" y="280.1">Sheet</text>
</g>
</svg>
